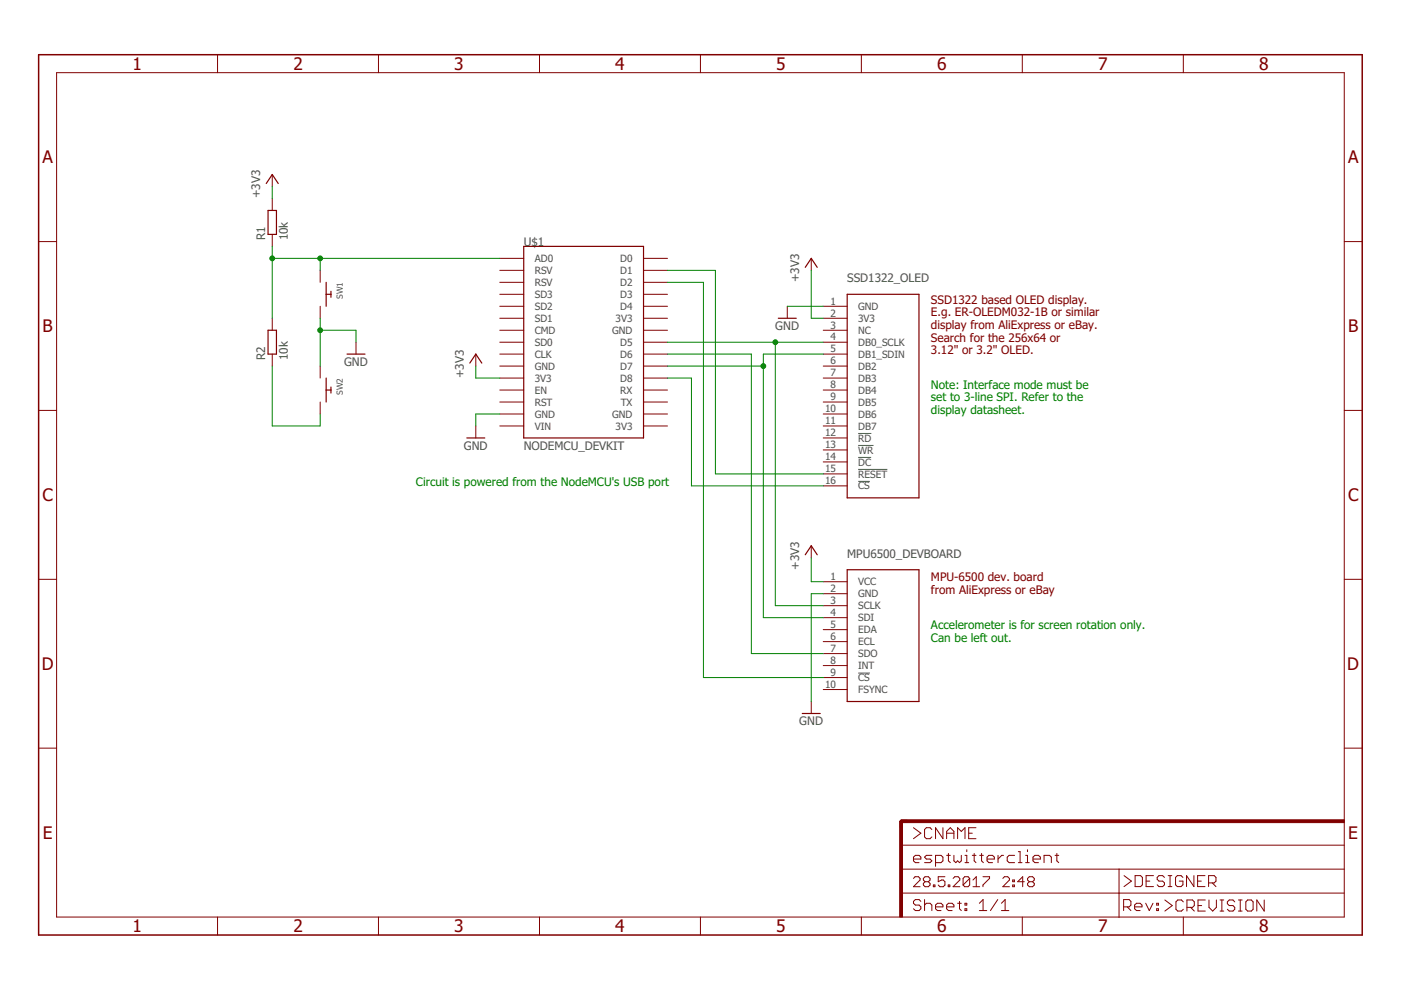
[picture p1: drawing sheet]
<svg xmlns="http://www.w3.org/2000/svg" width="297mm" height="210mm" viewBox="0 0 297 210" stroke-linecap="round" stroke-linejoin="round" font-family="sans-serif">
<path d="M181.9 91.9h2.8M181.9 94.4h3.3M181.9 97h2.8M181.9 99.5h6.2M181.9 102.1h2.5M181.9 142.7h2.5" fill="none" stroke="#505050" stroke-width=".21"/>
<g fill="#800000" stroke="#800000" stroke-width=".21">
<path d="M190.8 174.1h.5v20.3h-.5z"/>
<path d="M191 173.8h94v.6h-94z"/>
</g>
<g fill="none" stroke="#800000" stroke-width=".21">
<path d="M12 15.4h273v179h-273zM46.1 11.6v3.8M80.2 11.6v3.8M114.4 11.6v3.8M148.5 11.6v3.8M182.6 11.6v3.8M216.7 11.6v3.8M250.9 11.6v3.8M57.7 37v2.5M8.2 51.2h3.8M57.7 42.1v2.5M57.7 49.7v2.5"/>
<path d="M67.9 57.3v2.6M106 54.8h5M106 57.3h5M106 59.9h5M136.4 54.8h5.1M136.4 57.3h5.1M136.4 59.9h5.1M172 54.8v2.5M285 51.2h3.8M57.7 67.5v2.5M57.7 75.1v2.5M67.9 64.9v2.6"/>
<path d="M67.9 77.6v2.6M75.5 72.6v2.5M100.9 75.1v2.5M106 62.4h5M106 64.9h5M106 67.5h5M106 70h5M106 72.6h5M106 75.1h5M106 77.6h5M136.4 62.4h5.1M136.4 64.9h5.1"/>
<path d="M136.4 67.5h5.1M136.4 70h5.1M136.4 72.6h5.1M136.4 75.1h5.1M136.4 77.6h5.1M166.9 64.9v2.6M174.5 64.9h5.1M174.5 67.5h5.1M174.5 70h5.1M174.5 72.6h5.1M174.5 75.1h5.1M174.5 77.6h5.1"/>
<path d="M8.2 87h3.8M67.9 85.2v2.6M100.9 90.3v2.6M106 80.2h5M106 82.7h5M106 85.2h5M106 87.8h5M106 90.3h5M136.4 80.2h5.1M136.4 82.7h5.1M136.4 85.2h5.1M136.4 87.8h5.1"/>
<path d="M136.4 90.3h5.1M174.5 80.2h5.1M174.5 82.7h5.1M174.5 85.2h5.1M174.5 87.8h5.1M174.5 90.3h5.1M174.5 92.9h5.1M174.5 95.4h5.1M174.5 97.9h5.1M285 87h3.8M172 115.7v2.6M174.5 100.5h5.1"/>
<path d="M174.5 103h5.1M8.2 122.8h3.8M174.5 123.3h5.1M174.5 125.9h5.1M174.5 128.4h5.1M174.5 131h5.1M174.5 133.5h5.1M174.5 136h5.1M174.5 138.6h5.1M285 122.8h3.8M8.2 158.6h3.8M172 148.7v2.6"/>
<path d="M174.5 141.1h5.1M174.5 143.7h5.1M174.5 146.2h5.1M285 158.6h3.8M191.1 179.2h93.9M193.7 175.5l1.5 1.2-1.5 1.1M197.6 175.9l-.4-.4h-.8l-.4 .4v1.5l.4 .4h.8l.4-.4M199.9 175.5v2.3l-1.5-2.3v2.3M200.7 177.8v-1.5l.8-.8 .7 .8v1.5M200.7 176.7h1.5M203 177.8v-2.3l.8 .8 .8-.8v2.3M205.4 176.7h.7"/>
<path d="M206.9 175.5h-1.5v2.3h1.5M46.1 194.4v3.8M80.2 194.4v3.8M114.4 194.4v3.8M148.5 194.4v3.8M182.6 194.4v3.8M191.1 189.4h93.9M191.1 184.3h93.9M193.7 182.1h1.5v-.4l-.3-.3h-.8l-.4 .3v.8l.4 .4h.8M193.7 186.2l.3-.3h.7l.4 .3v.4l-1.4 1.4h1.4M195.2 191.1l-.3-.4h-.8l-.4 .4v.4l.4 .4h.8l.3 .4v.4l-.3 .4h-.8l-.4-.4M196 191.9l.4-.4h.8l.4 .4v1.2"/>
<path d="M196 190.7v2.4M196.1 186.9l-.3 .4v.3l.3 .4h.7l.4-.4v-.3l-.4-.4M196.1 186.9l-.3-.3v-.4l.3-.3h.7l.4 .3v.4l-.4 .3M196.1 186.9h.7M197.6 181.4h-1.2l-.4 .3 .4 .4h.8l.4 .4-.4 .4h-1.2M197.9 187.6h.3v.4h-.3zM198.4 182.9h1.1l.4-.4v-.8l-.4-.3h-1.1v2.3M198.4 192.3h1.5v-.4l-.4-.4h-.7l-.4 .4v.8l.4 .4h.7M200.3 185.9h-1.4v1l.7-.3h.4l.3 .3v.7l-.3 .4h-.7l-.4-.4M200.7 181.4h.8M200.7 192.3h1.5v-.4l-.3-.4h-.8l-.4 .4v.8l.4 .4h.8M201 187.6h.4v.4h-.4z"/>
<path d="M201.1 181v1.5l.4 .4M202.1 186.2l.3-.3h.7l.4 .3v.4l-1.4 1.4h1.4M202.2 181.4v1.1l.4 .4 .4-.4 .4 .4 .4-.4v-1.1M203 191.5h.8M203.4 191.1v1.6l.4 .4M204.6 182.9h.8M204.6 181.4h.4v1.5M204.6 191.5h.4v.4h-.4zM204.6 192.7h.4v.4h-.4zM205 180.2v.4M205.6 186.2v1.4l-.3 .4h-.8l-.3-.4M205.6 186.2l-.3-.3h-.8l-.3 .3v1.4"/>
<path d="M205.6 186.2l-1.4 1.4M206.1 181.4h.8M206.3 188h1.4M206.3 186.6l.7-.7v2.1M206.5 181v1.5l.4 .4M207.6 191.5l.8-.8v2.4M207.6 193.1h1.6M207.7 181.4h.8M208.1 181v1.5l.4 .4M208.4 185.9h1.4v.3l-1.4 1.4v.4M209.3 182.1h1.5v-.4l-.4-.3h-.7l-.4 .3v.8l.4 .4h.7M211.5 190.7l-1.5 2.4"/>
<path d="M211.6 181.4v1.5M212.3 193.1h1.6M212.3 191.5l.8-.8v2.4M212.6 186.2l.4-.3h.7l.3 .3v.4l-1.4 1.4h1.4M212.8 181.4h-.4l-.8 .7M214.7 187.6h.4v.4h-.4zM214.7 186.6h.4v.3h-.4zM215.1 181.4h-1.1l-.4 .3v.8l.4 .4h1.1M215.9 182.9h.8M215.9 180.6h.4v2.3M216.7 194.4v3.8M217.2 186.9h-1.4l1-1v2.1"/>
<path d="M217.4 182.9h.8M217.4 181.4h.4v1.5M217.8 180.2v.4M218.2 186.9l-.3-.3v-.4l.3-.3h.7l.4 .3v.4l-.4 .3M218.2 186.9l-.3 .4v.3l.3 .4h.7l.4-.4v-.3l-.4-.4M218.2 186.9h.7M219 182.1h1.6v-.4l-.4-.3h-.8l-.4 .3v.8l.4 .4h.8M221.4 182.9v-1.5h1.1l.4 .3v1.2M223.7 181.4h.8M224.1 181v1.5l.4 .4M237.3 184.3v10.2M238.2 192.3h1.2l.4-.4v-.8l-.4-.4h-1.2v2.4"/>
<path d="M238.3 185.7l1.6 1.1-1.6 1.2M239 192.3l.8 .8M240.6 192.3h1.5v-.4l-.4-.4h-.7l-.4 .4v.8l.4 .4h.7M240.7 185.7h1.1l.4 .3v1.6l-.4 .4h-1.1zM242.9 191.5l.8 1.6 .8-1.6M243 186.8h.8M244.6 185.7h-1.6v2.3h1.6M245.2 192.7h.4v.4h-.4zM245.2 191.5h.4v.4h-.4zM246.9 186l-.4-.3h-.8l-.4 .3v.4l.4 .4h.8l.4 .4v.4l-.4 .4h-.8l-.4-.4M247 190.8l1.5 1.2-1.5 1.2M247.7 188h.8"/>
<path d="M247.7 185.7h.8M248.1 185.7v2.3M250.8 186l-.4-.3h-.8l-.4 .3v1.6l.4 .4h.8l.4-.4v-.8h-.8M250.9 191.2l-.4-.4h-.8l-.4 .4v1.6l.4 .4h.8l.4-.4M250.9 194.4v3.8M251.7 192.4h1.1l.4-.4v-.8l-.4-.4h-1.1v2.4M252.4 192.4l.8 .8M253.1 185.7v2.3l-1.5-2.3v2.3M253.9 186.8h.8M254 192h.8M255.5 185.7h-1.6v2.3h1.6M255.5 190.8h-1.5v2.4h1.5"/>
<path d="M256.2 187.2h1.2l.4-.4v-.8l-.4-.3h-1.2v2.3M256.3 190.8v1.6l.8 .8 .8-.8v-1.6M257 187.2l.8 .8M258.7 190.8h.8M258.7 193.2h.8M259.1 190.8v2.4M261.8 191.2l-.4-.4h-.8l-.4 .4v.4l.4 .4h.8l.4 .4v.4l-.4 .4h-.8l-.4-.4M262.6 190.8h.8M262.6 193.2h.8M263 190.8v2.4M264.5 190.8h.8l.4 .4v1.6l-.4 .4h-.8l-.4-.4v-1.6zM268 190.8v2.4l-1.5-2.4v2.4"/>
</g>
<path d="M192.3 174.1h-1.2v1.3" fill="none" stroke="#800000" stroke-width=".61"/>
<path d="M8.2 11.6h280.6v186.6h-280.6z" fill="none" stroke="#800000" stroke-width=".32"/>
<g fill="none" stroke="#800000" stroke-width=".25">
<path d="M56.5 38.9l1.2-1.9 1.3 1.9M56.8 44.6h1.8v5.1h-1.8zM69.2 59.9v5M111 52.2h25.4v40.7h-25.4zM170.7 56.7l1.3-1.9 1.3 1.9M56.8 70h1.8v5.1h-1.8zM69.2 62.4h1M70.2 61.8v1.2M73.6 75.1h3.8M99.6 77l1.3-1.9 1.3 1.9M165 67.5h3.8M179.6 62.4h15.2v43.2h-15.2z"/>
<path d="M69.2 80.2v5M69.2 82.7h1M70.2 82.1v1.2M99 92.9h3.8M170.7 117.6l1.3-1.9 1.3 1.9M179.6 120.8h15.2v27.9h-15.2zM170.1 151.3h3.8"/>
</g>
<g fill="none" stroke="#008000" stroke-width=".21">
<path d="M57.7 39.5v2.6M57.7 54.8h48.3M57.7 52.2v15.3M67.9 54.8v2.5M141.5 57.3h10.2v43.2h22.8M141.5 59.9h7.6v83.8h25.4M172 57.3v10.2h2.5M57.7 77.6v12.7h10.2v-2.5M67.9 67.5v10.1M67.9 70h7.6v2.6M100.9 77.6v2.6h5.1M141.5 72.6h33"/>
<path d="M141.5 77.6h20.3M141.5 75.1h17.8v63.5h15.2M164.4 72.6v55.8h10.1M166.9 64.9h7.6M174.5 75.1h-12.7v55.9h12.7M106 87.8h-5.1v2.5M141.5 80.2h5.1v22.8h27.9M172 118.3v5h2.5M174.5 125.9h-2.5v22.8"/>
</g>
<g fill="#008000" stroke="#008000" stroke-width=".21">
<circle cx="164.4" cy="72.6" r=".51"/>
<circle cx="161.8" cy="77.6" r=".51"/>
<circle cx="67.9" cy="54.8" r=".51"/>
<circle cx="57.7" cy="54.8" r=".51"/>
<circle cx="67.9" cy="70" r=".51"/>
</g>
<g font-size="3.7" fill="#800000">
<text x="28.1" y="14.8">1</text>
<text x="62.2" y="14.8">2</text>
<text x="96.3" y="14.8">3</text>
<text x="130.4" y="14.8">4</text>
<text x="164.6" y="14.8">5</text>
<text x="198.7" y="14.8">6</text>
<text x="232.8" y="14.8">7</text>
<text x="266.9" y="14.8">8</text>
<text x="9" y="34.6">A</text>
<text x="285.8" y="34.6">A</text>
<text x="9" y="70.4">B</text>
<text x="285.8" y="70.4">B</text>
<text x="9" y="106.2">C</text>
<text x="285.8" y="106.2">C</text>
<text x="8.8" y="142">D</text>
<text x="285.7" y="142">D</text>
<text x="9.1" y="177.8">E</text>
<text x="285.9" y="177.8">E</text>
<text x="28.1" y="197.6">1</text>
<text x="62.2" y="197.6">2</text>
<text x="96.3" y="197.6">3</text>
<text x="130.4" y="197.6">4</text>
<text x="164.6" y="197.6">5</text>
<text x="198.7" y="197.6">6</text>
<text x="232.8" y="197.6">7</text>
<text x="266.9" y="197.6">8</text>
</g>
<g font-size="2.5" fill="#505050">
<text x="55.2" y="42.1" transform="rotate(-90 55.2 42.1)">+3V3</text>
<text x="56.2" y="51" transform="rotate(-90 56.2 51)">R1</text>
<text x="61" y="51" transform="rotate(-90 61 51)">10k</text>
<text x="111" y="52.2">U$1</text>
<text x="169.5" y="59.9" transform="rotate(-90 169.5 59.9)">+3V3</text>
<text x="179.6" y="59.9">SSD1322_OLED</text>
<text x="164.4" y="70">GND</text>
<text x="56.2" y="76.4" transform="rotate(-90 56.2 76.4)">R2</text>
<text x="61" y="76.4" transform="rotate(-90 61 76.4)">10k</text>
<text x="73" y="77.6">GND</text>
<text x="98.3" y="80.2" transform="rotate(-90 98.3 80.2)">+3V3</text>
<text x="98.3" y="95.4">GND</text>
<text x="111" y="95.4">NODEMCU_DEVKIT</text>
<text x="179.6" y="118.3">MPU6500_DEVBOARD</text>
<text x="169.5" y="120.8" transform="rotate(-90 169.5 120.8)">+3V3</text>
<text x="169.5" y="153.8">GND</text>
</g>
<g font-size="2.5" fill="#800000">
<text x="197.4" y="64.4">SSD1322 based OLED display.</text>
<text x="197.4" y="67.1">E.g. ER-OLEDM032-1B or similar</text>
<text x="197.4" y="69.8">display from AliExpress or eBay.</text>
<text x="197.4" y="72.4">Search for the 256x64 or</text>
<text x="197.4" y="75.1">3.12&quot; or 3.2&quot; OLED.</text>
<text x="197.4" y="123.2">MPU-6500 dev. board</text>
<text x="197.4" y="125.9">from AliExpress or eBay</text>
</g>
<g font-size="2.5" fill="#008000">
<text x="197.4" y="82.5">Note: Interface mode must be</text>
<text x="197.4" y="85.1">set to 3-line SPI. Refer to the</text>
<text x="197.4" y="87.8">display datasheet.</text>
<text x="88.2" y="103">Circuit is powered from the NodeMCU's USB port</text>
<text x="197.4" y="133.4">Accelerometer is for screen rotation only.</text>
<text x="197.4" y="136">Can be left out.</text>
</g>
<g font-size="2.1" fill="#505050">
<text x="113.4" y="55.5">AD0</text>
<text x="113.4" y="58.1">RSV</text>
<text x="131.5" y="55.5">D0</text>
<text x="131.5" y="58.1">D1</text>
<text x="113.4" y="60.6">RSV</text>
<text x="113.4" y="63.2">SD3</text>
<text x="113.4" y="65.7">SD2</text>
<text x="131.5" y="60.6">D2</text>
<text x="131.5" y="63.2">D3</text>
<text x="131.5" y="65.7">D4</text>
<text x="176.1" y="64.6">1</text>
<text x="181.9" y="65.7">GND</text>
<text x="113.4" y="68.2">SD1</text>
<text x="113.4" y="70.8">CMD</text>
<text x="129.8" y="70.8">GND</text>
<text x="130.5" y="68.2">3V3</text>
<text x="176.1" y="67.1">2</text>
<text x="176.1" y="69.7">3</text>
<text x="181.9" y="68.2">3V3</text>
<text x="181.9" y="70.8">NC</text>
<text x="113.4" y="73.3">SD0</text>
<text x="113.4" y="75.9">CLK</text>
<text x="131.5" y="73.3">D5</text>
<text x="131.5" y="75.9">D6</text>
<text x="176.1" y="72.2">4</text>
<text x="176.1" y="74.7">5</text>
<text x="176.1" y="77.3">6</text>
<text x="181.9" y="73.3">DB0_SCLK</text>
<text x="181.9" y="75.9">DB1_SDIN</text>
<text x="113.4" y="78.4">GND</text>
<text x="113.4" y="80.9">3V3</text>
<text x="113.4" y="83.5">EN</text>
<text x="131.5" y="78.4">D7</text>
<text x="131.5" y="80.9">D8</text>
<text x="131.5" y="83.5">RX</text>
<text x="176.1" y="79.8">7</text>
<text x="176.1" y="82.4">8</text>
<text x="181.9" y="78.4">DB2</text>
<text x="181.9" y="80.9">DB3</text>
<text x="181.9" y="83.5">DB4</text>
<text x="113.4" y="86">RST</text>
<text x="113.4" y="88.5">GND</text>
<text x="129.8" y="88.5">GND</text>
<text x="131.6" y="86">TX</text>
<text x="174.9" y="87.4">10</text>
<text x="174.9" y="90">11</text>
<text x="176.1" y="84.9">9</text>
<text x="181.9" y="86">DB5</text>
<text x="181.9" y="88.5">DB6</text>
<text x="113.4" y="91.1">VIN</text>
<text x="130.5" y="91.1">3V3</text>
<text x="174.9" y="92.5">12</text>
<text x="174.9" y="95">13</text>
<text x="181.9" y="91.1">DB7</text>
<text x="181.9" y="93.6">RD</text>
<text x="174.9" y="97.6">14</text>
<text x="174.9" y="100.1">15</text>
<text x="181.9" y="96.2">WR</text>
<text x="181.9" y="98.7">DC</text>
<text x="181.9" y="101.2">RESET</text>
<text x="174.9" y="102.7">16</text>
<text x="181.9" y="103.8">CS</text>
<text x="176.1" y="123">1</text>
<text x="176.1" y="125.5">2</text>
<text x="181.9" y="124.1">VCC</text>
<text x="176.1" y="128.1">3</text>
<text x="176.1" y="130.6">4</text>
<text x="181.9" y="126.6">GND</text>
<text x="181.9" y="129.2">SCLK</text>
<text x="181.9" y="131.7">SDI</text>
<text x="176.1" y="133.1">5</text>
<text x="176.1" y="135.7">6</text>
<text x="181.9" y="134.3">EDA</text>
<text x="181.9" y="136.8">ECL</text>
<text x="176.1" y="138.2">7</text>
<text x="176.1" y="140.8">8</text>
<text x="176.1" y="143.3">9</text>
<text x="181.9" y="139.3">SDO</text>
<text x="181.9" y="141.9">INT</text>
<text x="174.9" y="145.8">10</text>
<text x="181.9" y="144.4">CS</text>
<text x="181.9" y="147">FSYNC</text>
</g>
<g font-size="1.8" fill="#505050">
<text x="72.7" y="63.4" transform="rotate(-90 72.7 63.4)">SW1</text>
<text x="72.7" y="83.7" transform="rotate(-90 72.7 83.7)">SW2</text>
</g>
</svg>
